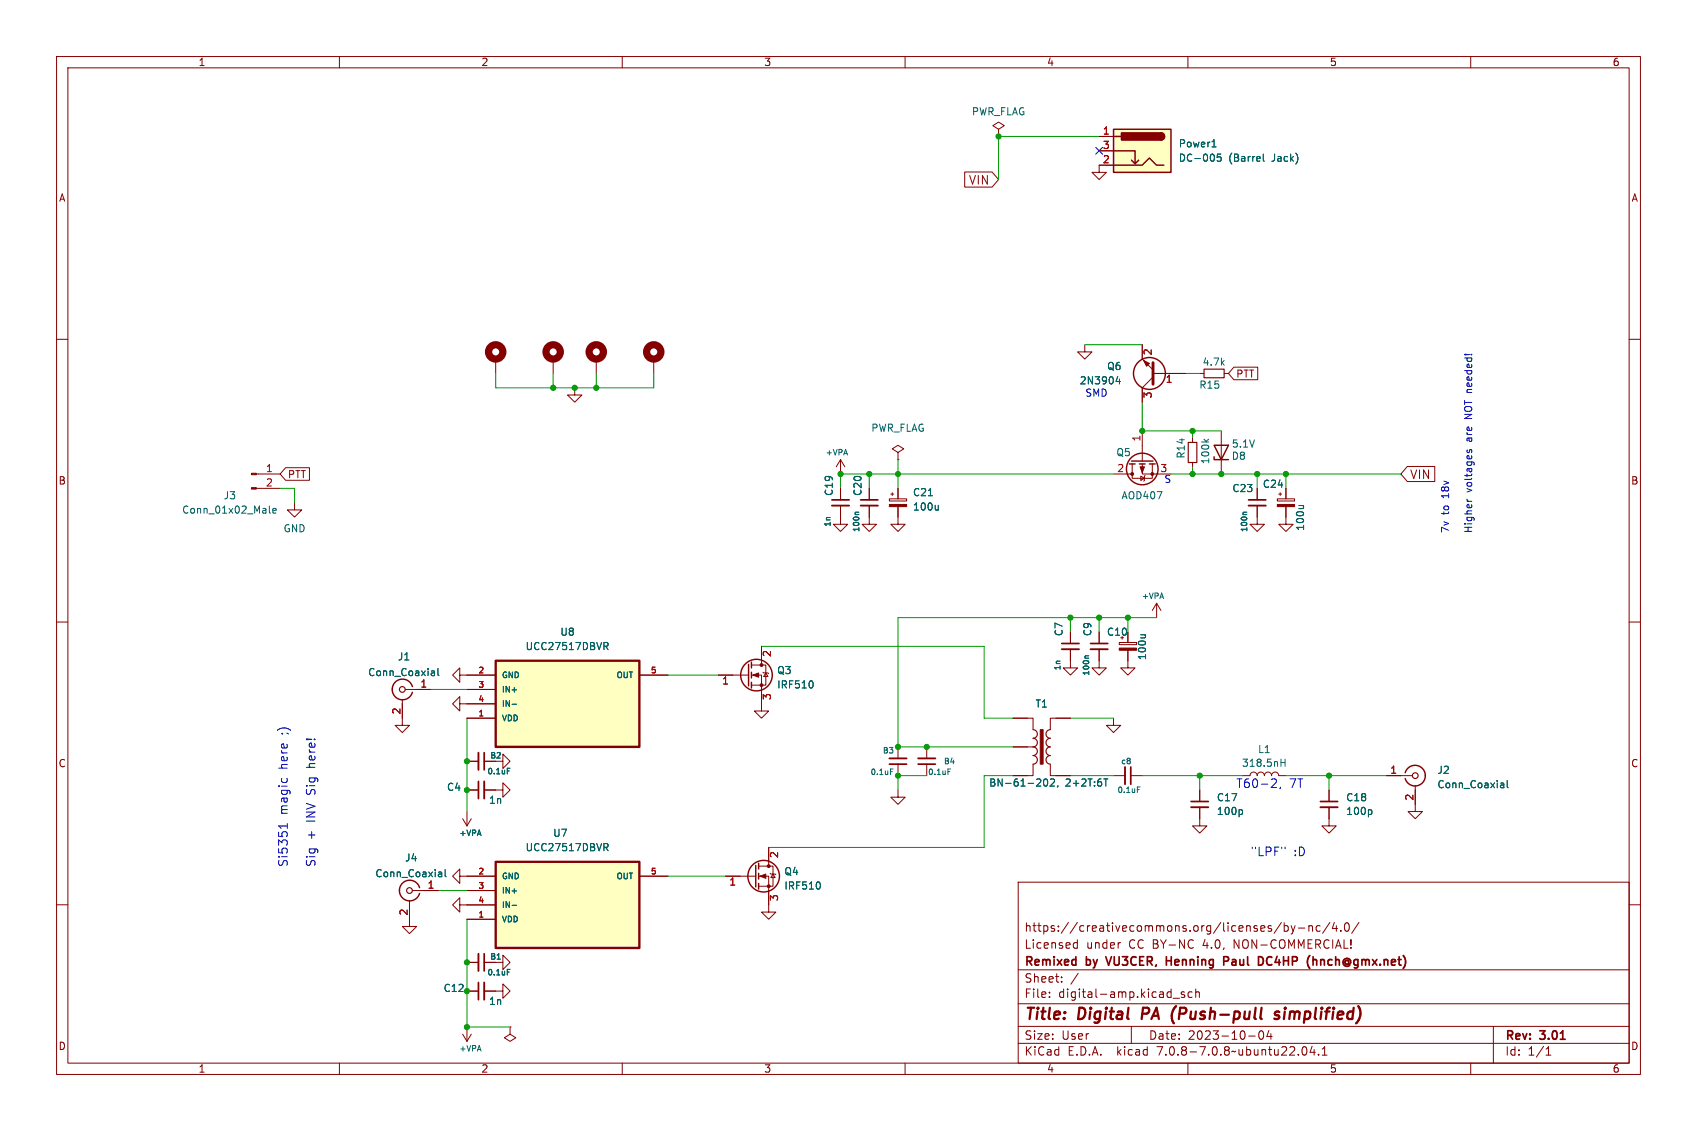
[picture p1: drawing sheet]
<svg xmlns="http://www.w3.org/2000/svg" width="300mm" height="200mm" viewBox="0 0 300 200" stroke-linecap="round" stroke-linejoin="round" font-family="sans-serif">
<g fill="none" stroke="#840000" stroke-width=".18">
<path d="M10 10h280v180h-280zM12 12h276v176h-276zM60 10v2M110 10v2M160 10v2M210 10v2M260 10v2M170.5 30.4h4.9l1.1 1.3-1.1 1.4h-4.9zM176.5 22.9l1-.7-1-.6-1 .6 1 .7v1.2M176.5 24.1h.1M194.3 24.1h2.5M194.3 26.7h2.5"/>
<path d="M196.8 29.2h-2.5v1.3h1.3l-1.3 1.2-1.3-1.2h1.3M10 60h2M288 60h2M87.6 63.5v2.5M97.8 63.5v2.5M101.6 68.6v1.2h1.3l-1.3 1.3-1.3-1.3h1.3M105.4 63.5v2.5M115.6 63.5v2.5M191.8 61v1.2h1.2l-1.2 1.3-1.3-1.3h1.3M201.9 61v2.5l1.9 1.9M201.9 76.2v5.3M203.8 66h5.7"/>
<path d="M203.8 66.7l-1.9 1.9v2.5M210.8 77.5v.7M212.1 66h.8M215.9 76.2v7.6M216.4 66h.8M218.1 64.9h4.2v2.3h-4.2l-.9-1.2zM45.3 86.4h4.2M45.3 83.8h4.2M50.5 82.7h4.2v2.2h-4.2l-1-1.1zM52.1 88.9v1.3h1.2l-1.2 1.2-1.3-1.2h1.3M148.6 89.4v3.3h1.3l-1.3 1.3-1.3-1.3h1.3M148.6 81.3v2.5"/>
<path d="M148.6 86.4v2M148.6 81.3l-.8 1.2M148.6 81.3l.8 1.2M153.7 89.4v3.3h1.2l-1.2 1.3-1.3-1.3h1.3M153.7 86.4v2M157.2 88.2h3.1v.4h-3.1zM157.5 87.4h.5M157.7 87.1v.5M158.7 89.6v3.1h1.3l-1.3 1.3-1.2-1.3h1.2M158.7 80l1.1-.6-1.1-.7-1 .7 1 .6v1.3M158.7 81.3h.1M158.7 86.4v1.8"/>
<path d="M196.8 83.8h3.4M200.2 82v2.6h3.5v-2.6M201.7 84.2l.6 .4-.6 .4zM201.9 82v1.8h5.1M202.4 84.1l-.1 .1v.8l-.1 .1M210.8 81.8v.7M222.2 89.4v3.3h1.3l-1.3 1.3-1.2-1.3h1.2M222.2 86.4v2M225.8 88.2h3.1v.4h-3.1zM226.1 87.4h.5M226.3 87.1v.5M227.3 89.6v3.1h1.3l-1.3 1.3-1.2-1.3h1.2"/>
<path d="M227.3 86.4v1.8M248.8 82.5h4.8v2.7h-4.8l-1.2-1.4zM10 110h2M81.3 119.4v-1.3l-1.3 1.3 1.3 1.2v-1.2h6.3M113 119.4h5.1M127 119.4h5.3M132.8 119.4h1.8v6.3h1.3l-1.3 1.3-1.3-1.3h1.3M132.8 117.6h2.6v3.6h-2.6M134.6 114.3v3.3M134.9 118.9l.1 .1h.8l.1 .1M135.4 119l.4 .6h-.8zM189.2 114.8v3.3h1.3l-1.3 1.3-1.2-1.3h1.2"/>
<path d="M189.2 111.8v2M194.3 114.8v3.3h1.3l-1.3 1.3-1.3-1.3h1.3M194.3 111.8v2M197.9 113.6h3v.4h-3zM199.4 115v3.1h1.3l-1.3 1.3-1.3-1.3h1.3M199.4 111.8v1.8M204.5 106.7l-.8 1.2M204.5 106.7v2.5M204.5 106.7l.7 1.2M288 110h2M71.1 123.7v4.6h1.3l-1.3 1.2-1.3-1.2h1.3M71.6 121.9h4.6"/>
<path d="M81.3 124.5v-1.3l-1.3 1.3 1.3 1.2v-1.2h6.3M82.5 127h5.1M82.5 121.9h5.1M82.5 139.7h2.1M82.5 134.6h2.1M85.6 134.6h3.3v-1.3l1.3 1.3-1.3 1.3v-1.3M85.6 139.7h3.3v-1.3l1.3 1.3-1.3 1.3v-1.3M158.7 139.7v1.3h1.3l-1.3 1.2-1.2-1.2h1.2M158.7 132.1v2M158.7 135.1v2.1M163.8 132.1v2M163.8 135.1v2.1"/>
<path d="M179.1 127h3.5v2M179.1 132.1h2.5M182.6 135.1v2.1h-3.5M185.7 135.1v2.1h3.5M189.2 127h-3.5v2M196.8 127v1.3h1.3l-1.3 1.2-1.2-1.2h1.2M196.8 137.2h2.1M199.9 137.2h2M212.1 139.7v2M219.7 137.2h1.3a.64 .64 0 0 1 .6-.7 .64 .64 0 0 1 .6 .7 .64 .64 0 0 1 .7-.7 .64 .64 0 0 1 .6 .7 .64 .64 0 0 1 .7-.7 .64 .64 0 0 1 .6 .7 .64 .64 0 0 1 .6-.7 .64 .64 0 0 1 .7 .7h1.2M234.9 139.7v2M245.1 137.2h4.6"/>
<path d="M250.2 138.9v4.6h1.3l-1.3 1.3-1.3-1.3h1.3M10 160h2M72.4 159.3v4.5h1.3l-1.3 1.3-1.3-1.3h1.3M72.9 157.5h4.6M81.3 154.9v-1.2l-1.3 1.2 1.3 1.3v-1.3h6.3M81.8 144.8l.7 1.2M82.5 143.5v2.5M82.5 157.5h5.1M83.3 144.8l-.8 1.2M113 154.9h5.1M128.3 154.9h5.3M134.1 154.9h1.8v6.4h1.3l-1.3 1.3-1.3-1.3h1.3"/>
<path d="M134.1 153.2h2.6v3.5h-2.6M135.9 149.9v3.3M136.1 154.4l.2 .2h.7l.2 .1M136.7 154.6l.3 .6h-.7zM180 156h108v32h-108zM212.1 142.7v3.3h1.3l-1.3 1.3-1.3-1.3h1.3M234.9 142.7v3.3h1.3l-1.3 1.3-1.2-1.3h1.2M288 160h2M81.3 160v-1.3l-1.3 1.3 1.3 1.3v-1.3h6.3M82.5 162.6h5.1M82.5 175.3h2.1M82.5 170.2h2.1"/>
<path d="M85.6 175.3h3.3v-1.3l1.3 1.3-1.3 1.2v-1.2M85.6 170.2h3.3v-1.3l1.3 1.3-1.3 1.2v-1.2M180 177.5h108M180 171.5h108M185.5 176.2v.2M185.5 175.5v.1M187.7 173.5v.2M187.7 172.8v.1M189.9 167.6h.6M189.9 166.8h.6M190.5 166.2v1.5M190.6 172.1l-1.3 1.9"/>
<path d="M198 166.7h.1M207.4 176.5h1.1M209.4 175.5l-.4-.1-.2 .2 .1 .2 .5 .2v.3h-.6M210.7 175.5l-.4-.1-.3 .3v.4l.2 .2h.5M211.4 175.5l.2-.1 .4 .1v.9M211.4 174.9v1.5M226.5 163.1l-1.3 1.9M227 163.2v1.5M227 163.8l.5-.1 .2 .3v.4l-.1 .2h-.6M228.2 163.7l.4 1M228.6 164.7l-.1 .3-.3 .2M229 163.7l-.4 1"/>
<path d="M229.5 164.1h1.2M231.4 163.8l.2-.1 .4 .1v.9M231.4 163.7v1M233.4 163.8l-.4-.1-.3 .3v.4l.1 .2h.6M235.1 163.1l-1.3 1.9M235.9 163.1l-.4 1.1h1M236.2 163.7v1M237 164.5v.2M237.8 163.3l.2-.1a.81 .81 0 0 1 .6 .6 .81 .81 0 0 1-.3 .8l-.1 .1a.81 .81 0 0 1-.4-1.4zM240.2 163.1l-1.2 1.9M60 188v2M81.8 182.9l.7 1.2"/>
<path d="M82.5 181.6v2.5M83.3 182.9l-.8 1.2M90.2 181.6v1.3l1 .6-1 .6-1-.6 1-.6M90.2 181.6h.1M110 188v2M160 188v2M180 184.5h108M180 181.5h108M200 181.5v3M210 188v2M220.7 183.2h1.2M222.7 182.4a.81 .81 0 0 0 .3 1.4l.2-.2 .2-.4-.2-.8"/>
<path d="M224.3 182.2l-.3 1.1h.9M224.7 182.8v1M230.3 185.2l.2-.1a.81 .81 0 0 1 .6 .6 .81 .81 0 0 1-.3 .8l-.1 .1a.81 .81 0 0 1-.4-1.4zM232 185l-.4 1.1h.9M232.3 185.6v1M233.1 186.4v.2M233.7 186.6h.9M233.7 185.5l.5-.4v1.5M260 188v2M264 181.5v6.5M273.3 186.6h.9M273.3 185.5l.4-.4v1.5"/>
</g>
<path d="M202.1 178.2l-.3 2M207.9 177.9l-.4 .6M226.2 179a.49 .49 0 0 0-.8 .3v.1l.5 .1 .3 .3-.2 .3-.2 .1-.5-.1M227.1 178.9l-.1 1.3M207.5 180.9v.1" fill="none" stroke="#840000" stroke-width=".4"/>
<g fill="none" stroke="#840000" stroke-width=".3">
<path d="M147.1 88.4h3M152.1 88.4h3.1M220.7 88.4h3.1M187.7 113.8h3.1M192.8 113.8h3M84.6 138.2v3M85.6 133.1v3M157.2 135.1h3.1M162.3 135.1h3.1M199.9 135.6v3.1M210.6 141.7h3M233.4 141.7h3.1"/>
<path d="M84.6 173.7v3.1M85.6 168.7v3M195.5 169.2l.5 1.5M206.2 169.2v1.5M206.2 169.9h.9M216.3 169.2h.6l.3 .3-.1 .4-.8 .1M223.1 169.2l.2 .6v.5l-.2 .3M224.4 169.2a.81 .81 0 0 0-.5 .7 .81 .81 0 0 0 .5 .8M232.6 169.7l.2 .2v.8M233.5 169.7v1M233.6 169.7l-.1 .1"/>
</g>
<g fill="none" stroke="#840000" stroke-width="1.3">
<circle cx="87.6" cy="62.2" r="1.27"/>
<circle cx="97.8" cy="62.2" r="1.27"/>
<circle cx="105.4" cy="62.2" r="1.27"/>
<circle cx="115.6" cy="62.2" r="1.27"/>
</g>
<g fill="none" stroke="#840000" stroke-width=".33">
<path d="M147.1 89.4h3M152.1 89.4h3.1M220.7 89.4h3.1M187.7 114.8h3.1M192.8 114.8h3M84.6 133.1v3M85.6 138.2v3M157.2 134.1h3.1M162.3 134.1h3.1M198.9 135.6v3.1M210.6 142.7h3M233.4 142.7h3.1"/>
<path d="M84.6 168.7v3M85.6 173.7v3.1"/>
</g>
<g fill="none" stroke="#006464" stroke-width=".18">
<path d="M214.3 26h.7M214.5 24.9l.1-.2v1.3M215.8 27.2h-.6v.7l.1-.2 .5 .1 .1 .2-.1 .4-.2 .1-.4-.1M223.3 27.2v1.1l.2 .2M197.6 66.6l-.3 .9h.8M197.9 67v.9M212.8 77.7l.5 .5M213.7 77.7l-.5 .3M47.6 89.5v1.1l.2 .1M48.2 90.3l.6-.1v-.2l-.4-.1-.2 .2 .1 .6h.5M151.8 90.6h-.5l-.1 .3M164.1 87.7h.7"/>
<path d="M165.9 89.4v.8M165.9 90.1l-.2 .1M220.4 90.6h-.5l-.1 .3M229.6 89.4h.8M230.3 89.4l.1 .2M76.4 118.6l.4 .1v.8M76.8 119.4l-.4 .1M76.8 118.9l-.4 .1M77.4 118.2v1.1l.2 .2M106.8 113.6h.5l.2 .3-.1 .3-.6 .1M107.1 114.3l.4 .6M192.5 116h-.5l-.2 .3"/>
<path d="M201.7 112.3h.8M202.4 112.3l.1 .1M89.7 135.9h.5M90.5 124.5h.8M143.6 120.5l.1 .4-.1 .6M157.4 136h.5M167.6 136h.4M184.7 137.8l.1-.1a.68 .68 0 0 1 .4 .7 .68 .68 0 0 1-.4 .6 .84 .84 0 0 1-.1-1.2zM185.7 137.9l.5-.2 .2 .4-.8 .9h.8M187 138.9l-.1 .3M195.1 137.7h.8M201.1 139.2h.4"/>
<path d="M226.5 134.8h.7M227.2 134.2v1.3M265.4 138.5h.3l.1 .1v.7M265.8 139.2l-.4 .1M265.8 138.8h-.4M266.4 138v1.1l.2 .2M77.7 154.2l.3 .1 .1 .7M78.1 155h-.4M78.1 154.5l-.4 .1M78.7 153.8v1.1l.2 .1M106.8 149.2h.5l.2 .2-.1 .4h-.6M107.1 149.8l.4 .6"/>
<path d="M144.9 156.1l.1 .3-.1 .7M219.4 143.2l.3 .2v.4l-.3 .2M242.3 143.2l.2 .2v.4l-.2 .2M89.7 171.4h.5M90.5 160.1h.8"/>
</g>
<g fill="#840000" stroke="#840000" stroke-width=".18">
<path d="M225.8 89.2h3.1v.4h-3.1z"/>
<path d="M197.9 114.6h3v.4h-3z"/>
<path d="M183.9 129h.5v6.1h-.5z"/>
<path d="M181.6 132.1h1z"/>
<path d="M44.4 86.2h.9v.3h-.9z"/>
<path d="M44.4 83.7h.9v.2h-.9z"/>
<path d="M134.4 154.9l1-.3v.7z"/>
<path d="M201.5 82.5h.8l-.4 1.1z"/>
<path d="M133.1 119.4l1-.4v.8z"/>
<path d="M157.2 89.2h3.1v.4h-3.1z"/>
<path d="M202.2 63.8l1 .5-.5 .5z"/>
<circle cx="135.9" cy="156.7" r=".25"/>
<circle cx="135.9" cy="153.2" r=".25"/>
<circle cx="203.7" cy="83.8" r=".25"/>
<circle cx="200.2" cy="83.8" r=".25"/>
<circle cx="134.6" cy="121.2" r=".25"/>
<circle cx="134.6" cy="117.6" r=".25"/>
</g>
<g fill="none" stroke="#840000" stroke-width=".2">
<path d="M210.1 78.2h1.5v3.6h-1.5zM212.9 65.3h3.5v1.5h-3.5zM182.6 129a.76 .76 0 0 1 .8 .8 .76 .76 0 0 1-.8 .8 .76 .76 0 0 1 .8 .7 .76 .76 0 0 1-.8 .8 .76 .76 0 0 1 .8 .7 .76 .76 0 0 1-.8 .8 .76 .76 0 0 1 .8 .8 .76 .76 0 0 1-.8 .7M185.7 129a.76 .76 0 0 0-.8 .8 .76 .76 0 0 0 .8 .8 .76 .76 0 0 0-.8 .7 .76 .76 0 0 0 .8 .8 .76 .76 0 0 0-.8 .7 .76 .76 0 0 0 .8 .8 .76 .76 0 0 0-.8 .8 .76 .76 0 0 0 .8 .7"/>
<circle cx="71.1" cy="121.9" r=".51"/>
<circle cx="250.2" cy="137.2" r=".51"/>
<circle cx="72.4" cy="157.5" r=".51"/>
</g>
<g fill="none" stroke="#840000" stroke-width=".25">
<path d="M196.8 22.9h10.2v7.6h-10.2zM196.8 26.7h3.9v2.3l.6-.7M196.8 29.2h5.1l1.3-1.3 1.3 1.3h1.2M196.8 24.1h1.3M200 28.3l.7 .7M205.2 23.5a.64 .64 0 0 1 .7 .6 .64 .64 0 0 1-.7 .7M214.6 78.7h2.6l-1.3 2.6zM199.6 82h1.1M200 81.5h3.8M201.4 82h1M203.2 82h1M214.6 80.8v.5h2.6"/>
<path d="M132.3 117.5v3.8M132.8 117.1v1M132.8 118.9v1M72.9 121.4a1.81 1.81 0 0 0-2.8-1 1.81 1.81 0 0 0 0 3 1.81 1.81 0 0 0 2.8-1M132.8 120.6v1.1M248.4 136.7a1.81 1.81 0 0 1 2.8-1 1.81 1.81 0 0 1 0 2.9 1.81 1.81 0 0 1-2.8-.9M74.2 157a1.81 1.81 0 0 0-2.8-1 1.81 1.81 0 0 0 0 3 1.81 1.81 0 0 0 2.8-1M133.6 153v3.8M134.1 152.7v1M134.1 154.4v1M134.1 156.2v1"/>
<circle cx="203.2" cy="66" r="2.82"/>
<circle cx="201.9" cy="82.9" r="2.79"/>
<circle cx="133.7" cy="119.4" r="2.79"/>
<circle cx="135" cy="154.9" r="2.79"/>
</g>
<g fill="#ffffc2" stroke="#ffffc2" stroke-width=".18">
<path d="M87.6 116.8h25.4v15.3h-25.4z"/>
<path d="M196.8 22.9h10.2v7.6h-10.2z"/>
<path d="M87.6 152.4h25.4v15.2h-25.4z"/>
</g>
<path d="M87.6 116.8h25.4v15.3h-25.4zM87.6 152.4h25.4v15.2h-25.4z" fill="none" stroke="#840000" stroke-width=".41"/>
<g fill="#840000" stroke="#840000" stroke-width=".25">
<path d="M205.2 23.5a.64 .64 0 0 1 .7 .6 .64 .64 0 0 1-.7 .7z"/>
<path d="M198.2 23.5h7v1.3h-7z"/>
</g>
<path d="M203.8 64.1v3.8" fill="none" stroke="#840000" stroke-width=".51"/>
<path d="M259.4 79.6v.4M259.7 80l.1-.4 .2-.1 .2 .2-.1 .4M259.3 88.3l.2 .3M49.8 137.6v.2M50.7 137.6l.1 .2M225 137.7l.5 .1 .2 .4-1 1.1h1M226.4 139.2l-.2 .3M50.8 145.6v.9M50.8 146.1h-1.5l.4 .4M227.2 149.8v.3" fill="none" stroke="#0000c2" stroke-width=".18"/>
<g fill="none" stroke="#009600" stroke-width=".18">
<path d="M194.3 24.1h-17.8v7.6M87.6 66v2.6h28v-2.6M97.8 66v2.6M105.4 66v2.6M191.8 61h10.1M201.9 71.1v5.1h14M209.5 66h2.6M210.8 76.2v1.3M49.5 86.4h2.6v2.5M153.7 83.8v2.6M158.7 81.3v5.1M196.8 83.8h-48.2v2.6"/>
<path d="M207 83.8h40.6M210.8 82.5v1.3M222.2 83.8v2.6M227.3 83.8v2.6M118.1 119.4h8.9M134.6 114.3h39.4v12.7h5.1M189.2 109.2v2.6M194.3 109.2v2.6M199.4 109.2v2.6M204.5 109.2h-45.8v22.9h20.4M76.2 121.9h6.3M82.5 127v16.5"/>
<path d="M163.8 137.2h-5.1v2.5M179.1 137.2h-5.1v12.7h-38.1M189.2 137.2h7.6M189.2 127h7.6M201.9 137.2h17.8M212.1 137.2v2.5M227.3 137.2h17.8M234.9 137.2v2.5M77.5 157.5h5M118.1 154.9h10.2M82.5 162.6v19h7.7"/>
</g>
<path d="M193.7 26.1l1.2 1.2M194.9 26.1l-1.2 1.2" fill="none" stroke="#000084" stroke-width=".18"/>
<g fill="#009600" stroke="#009600" stroke-width=".18">
<circle cx="158.7" cy="132.1" r=".46"/>
<circle cx="105.4" cy="68.6" r=".46"/>
<circle cx="163.8" cy="132.1" r=".46"/>
<circle cx="158.7" cy="137.2" r=".46"/>
<circle cx="148.6" cy="83.8" r=".46"/>
<circle cx="153.7" cy="83.8" r=".46"/>
<circle cx="215.9" cy="83.8" r=".46"/>
<circle cx="201.9" cy="76.2" r=".46"/>
<circle cx="210.8" cy="83.8" r=".46"/>
<circle cx="210.8" cy="76.2" r=".46"/>
<circle cx="222.2" cy="83.8" r=".46"/>
<circle cx="227.3" cy="83.8" r=".46"/>
<circle cx="176.5" cy="24.1" r=".46"/>
<circle cx="97.8" cy="68.6" r=".46"/>
<circle cx="101.6" cy="68.6" r=".46"/>
<circle cx="158.7" cy="83.8" r=".46"/>
<circle cx="189.2" cy="109.2" r=".46"/>
<circle cx="194.3" cy="109.2" r=".46"/>
<circle cx="199.4" cy="109.2" r=".46"/>
<circle cx="234.9" cy="137.2" r=".46"/>
<circle cx="212.1" cy="137.2" r=".46"/>
<circle cx="82.5" cy="181.6" r=".46"/>
<circle cx="82.5" cy="134.6" r=".46"/>
<circle cx="82.5" cy="139.7" r=".46"/>
<circle cx="82.5" cy="175.3" r=".46"/>
<circle cx="82.5" cy="170.2" r=".46"/>
</g>
<g font-size="2.8" fill="#840000">
<text x="181" y="180.9">Title:</text>
<text x="190.7" y="180.9">Digital</text>
<text x="202.7" y="180.9">PA</text>
<text x="208.7" y="180.9">(Push-pull</text>
<text x="227.8" y="180.9">simplified)</text>
</g>
<g font-size="2.1" fill="#840000">
<text x="171.2" y="32.8">VIN</text>
<text x="249.2" y="84.9">VIN</text>
<text x="181" y="168">Licensed</text>
<text x="181" y="165">https://creativecommons.org/licenses/by-nc/4.0/</text>
<text x="192" y="168">under</text>
<text x="199.6" y="168">CC BY-NC</text>
<text x="212.9" y="168">4.0,</text>
<text x="218.5" y="168">NON-COMMERCIAL!</text>
<text x="181" y="174">Sheet:</text>
<text x="181" y="171.2">Remixed</text>
<text x="192.1" y="171.2">by</text>
<text x="196.3" y="171.2">VU3CER,</text>
<text x="207.4" y="171.2">Henning</text>
<text x="218.2" y="171.2">Paul</text>
<text x="224.9" y="171.2">DC4HP</text>
<text x="234.2" y="171.2">(hnch@gmx.net)</text>
<text x="181" y="176.7">File:</text>
<text x="187.1" y="176.7">digital-amp.kicad_sch</text>
<text x="181" y="184.1">Size:</text>
<text x="187.7" y="184.1">User</text>
<text x="203" y="184.1">Date:</text>
<text x="210" y="184.1">2023-10-04</text>
<text x="266" y="184.3">Rev:</text>
<text x="272.4" y="184.3">3.01</text>
<text x="181" y="186.9">KiCad</text>
<text x="188.7" y="186.9">E.D.A.</text>
<text x="197.6" y="186.9">kicad</text>
<text x="204.8" y="186.9">7.0.8-7.0.8~ubuntu22.04.1</text>
<text x="266" y="186.9">Id:</text>
<text x="270.1" y="186.9">1/1</text>
</g>
<g font-size="2.1" fill="#0000c2">
<text x="51" y="129.7" transform="rotate(-90 51 129.7)">;)</text>
<text x="51" y="136" transform="rotate(-90 51 136)">here</text>
<text x="55.9" y="135.5" transform="rotate(-90 55.9 135.5)">here!</text>
<text x="218.4" y="139.5">T60-2,</text>
<text x="227.9" y="139.5">7T</text>
<text x="51" y="144.1" transform="rotate(-90 51 144.1)">magic</text>
<text x="55.9" y="148.6" transform="rotate(-90 55.9 148.6)">+</text>
<text x="55.9" y="145.3" transform="rotate(-90 55.9 145.3)">INV Sig</text>
<text x="51" y="153.4" transform="rotate(-90 51 153.4)">Si5351</text>
<text x="55.9" y="153.4" transform="rotate(-90 55.9 153.4)">Sig</text>
<text x="221" y="151.5">&quot;LPF&quot;</text>
<text x="228.7" y="151.5">:D</text>
</g>
<g font-size="1.8" fill="#840000">
<text x="35" y="11.9">1</text>
<text x="85" y="11.9">2</text>
<text x="135" y="11.9">3</text>
<text x="185" y="11.9">4</text>
<text x="235" y="11.9">5</text>
<text x="285" y="11.9">6</text>
<text x="10.3" y="35.9">A</text>
<text x="288.3" y="35.9">A</text>
<text x="218.4" y="67">PTT</text>
<text x="10.3" y="85.9">B</text>
<text x="50.8" y="84.8">PTT</text>
<text x="288.3" y="85.9">B</text>
<text x="10.3" y="135.9">C</text>
<text x="288.3" y="135.9">C</text>
<text x="10.3" y="185.9">D</text>
<text x="288.3" y="185.9">D</text>
<text x="35" y="189.9">1</text>
<text x="85" y="189.9">2</text>
<text x="135" y="189.9">3</text>
<text x="185" y="189.9">4</text>
<text x="235" y="189.9">5</text>
<text x="285" y="189.9">6</text>
</g>
<g font-size="1.8" fill="#006464">
<text x="171.7" y="20.6">PWR_FLAG</text>
<text x="208.3" y="26.3">Power1</text>
<text x="208.3" y="28.8">DC-005</text>
<text x="217.2" y="28.8">(Barrel</text>
<text x="225" y="28.8">Jack)</text>
<text x="195.6" y="65.6">Q6</text>
<text x="212.5" y="64.9">4.7k</text>
<text x="190.8" y="68.2">2N3904</text>
<text x="211.9" y="68.9">R15</text>
<text x="153.9" y="76.6">PWR_FLAG</text>
<text x="197.3" y="80.9">Q5</text>
<text x="209.7" y="81.2" transform="rotate(-90 209.7 81.2)">R14</text>
<text x="214" y="82.2" transform="rotate(-90 214 82.2)">100k</text>
<text x="217.7" y="81.5">D8</text>
<text x="217.7" y="79.3">5.1V</text>
<text x="39.4" y="88.5">J3</text>
<text x="147.4" y="87.8" transform="rotate(-90 147.4 87.8)">C19</text>
<text x="152.5" y="87.8" transform="rotate(-90 152.5 87.8)">C20</text>
<text x="161.3" y="87.9">C21</text>
<text x="198.2" y="88.5">AOD407</text>
<text x="217.8" y="87.2">C23</text>
<text x="223.1" y="86.5">C24</text>
<text x="32.1" y="91">Conn_01x02_Male</text>
<text x="50" y="94.3">GND</text>
<text x="161.3" y="90.5">100u</text>
<text x="230.7" y="94" transform="rotate(-90 230.7 94)">100u</text>
<text x="99" y="112.6">U8</text>
<text x="188.1" y="112.6" transform="rotate(-90 188.1 112.6)">C7</text>
<text x="193.1" y="112.6" transform="rotate(-90 193.1 112.6)">C9</text>
<text x="195.6" y="112.6">C10</text>
<text x="65" y="119.8">Conn_Coaxial</text>
<text x="70.2" y="117">J1</text>
<text x="92.8" y="115.2">UCC27517DBVR</text>
<text x="137.3" y="119.4">Q3</text>
<text x="202.8" y="116.8" transform="rotate(-90 202.8 116.8)">100u</text>
<text x="137.3" y="121.9">IRF510</text>
<text x="183" y="125.3">T1</text>
<text x="219.5" y="135.8">318.5nH</text>
<text x="222.3" y="133.4">L1</text>
<text x="254" y="137">J2</text>
<text x="78.9" y="140.1">C4</text>
<text x="86.3" y="142.3">1n</text>
<text x="174.8" y="139.3">BN-61-202,</text>
<text x="188.3" y="139.3">2+2T:6T</text>
<text x="215" y="141.9">C17</text>
<text x="237.9" y="141.9">C18</text>
<text x="254" y="139.6">Conn_Coaxial</text>
<text x="97.7" y="148.2">U7</text>
<text x="215" y="144.3">100p</text>
<text x="237.9" y="144.3">100p</text>
<text x="66.3" y="155.3">Conn_Coaxial</text>
<text x="71.5" y="152.6">J4</text>
<text x="92.8" y="150.7">UCC27517DBVR</text>
<text x="138.6" y="155">Q4</text>
<text x="138.6" y="157.5">IRF510</text>
<text x="78.3" y="175.6">C12</text>
<text x="86.3" y="177.9">1n</text>
</g>
<g font-size="1.8" fill="#a90000">
<text x="194.9" y="23.9">1</text>
<text x="194.9" y="29">2</text>
<text x="194.9" y="26.4">3</text>
<text x="203.9" y="62.9" transform="rotate(-90 203.9 62.9)">2</text>
<text x="203.9" y="70.6" transform="rotate(-90 203.9 70.6)">3</text>
<text x="206" y="68">1</text>
<text x="46.9" y="83.6">1</text>
<text x="197.4" y="83.6">2</text>
<text x="201.7" y="78.2" transform="rotate(-90 201.7 78.2)">1</text>
<text x="46.9" y="86.1">2</text>
<text x="136.6" y="116.3" transform="rotate(-90 136.6 116.3)">2</text>
<text x="74.2" y="121.7">1</text>
<text x="127.6" y="121.4">1</text>
<text x="136.6" y="123.9" transform="rotate(-90 136.6 123.9)">3</text>
<text x="70.9" y="126.4" transform="rotate(-90 70.9 126.4)">2</text>
<text x="245.7" y="136.9">1</text>
<text x="249.9" y="141.7" transform="rotate(-90 249.9 141.7)">2</text>
<text x="137.9" y="151.8" transform="rotate(-90 137.9 151.8)">2</text>
<text x="72.1" y="162" transform="rotate(-90 72.1 162)">2</text>
<text x="75.5" y="157.2">1</text>
<text x="128.8" y="156.9">1</text>
<text x="137.9" y="159.5" transform="rotate(-90 137.9 159.5)">3</text>
</g>
<g font-size="1.8" fill="#0000c2">
<text x="191.8" y="70.2">SMD</text>
<text x="260.3" y="78" transform="rotate(-90 260.3 78)">are</text>
<text x="260.3" y="73.8" transform="rotate(-90 260.3 73.8)">NOT needed!</text>
<text x="205" y="83.6">3</text>
<text x="205.7" y="85.5">S</text>
<text x="256.3" y="88" transform="rotate(-90 256.3 88)">18v</text>
<text x="260.3" y="87.1" transform="rotate(-90 260.3 87.1)">voltages</text>
<text x="256.3" y="94.4" transform="rotate(-90 256.3 94.4)">7v</text>
<text x="256.3" y="91" transform="rotate(-90 256.3 91)">to</text>
<text x="260.3" y="94.4" transform="rotate(-90 260.3 94.4)">Higher</text>
</g>
<g font-size="1.4" fill="#006464">
<text x="145.9" y="80.7">+VPA</text>
<text x="147" y="93.3" transform="rotate(-90 147 93.3)">1n</text>
<text x="152.1" y="94.2" transform="rotate(-90 152.1 94.2)">100n</text>
<text x="220.7" y="94.2" transform="rotate(-90 220.7 94.2)">100n</text>
<text x="201.7" y="106.1">+VPA</text>
<text x="187.7" y="118.7" transform="rotate(-90 187.7 118.7)">1n</text>
<text x="192.7" y="119.6" transform="rotate(-90 192.7 119.6)">100n</text>
<text x="88.6" y="120.1">GND</text>
<text x="88.6" y="122.7">IN+</text>
<text x="88.6" y="125.2">IN-</text>
<text x="108.9" y="120.1">OUT</text>
<text x="88.6" y="127.7">VDD</text>
<text x="86.1" y="137.1">0.1uF</text>
<text x="86.6" y="134.3">B2</text>
<text x="153.8" y="137.2">0.1uF</text>
<text x="156" y="133.4">B3</text>
<text x="164" y="137.2">0.1uF</text>
<text x="166.8" y="135.3">B4</text>
<text x="198.1" y="135.3">c8</text>
<text x="197.4" y="140.4">0.1uF</text>
<text x="81.1" y="148">+VPA</text>
<text x="88.6" y="155.7">GND</text>
<text x="108.9" y="155.7">OUT</text>
<text x="88.6" y="158.2">IN+</text>
<text x="88.6" y="160.8">IN-</text>
<text x="88.6" y="163.3">VDD</text>
<text x="86.1" y="172.7">0.1uF</text>
<text x="86.6" y="169.9">B1</text>
<text x="81.1" y="186.1">+VPA</text>
</g>
<g font-size="1.4" fill="#a90000">
<text x="84.5" y="119.1">2</text>
<text x="115" y="119.1">5</text>
<text x="84.5" y="121.7">3</text>
<text x="84.5" y="124.2">4</text>
<text x="84.5" y="126.7">1</text>
<text x="84.5" y="154.7">2</text>
<text x="115" y="154.7">5</text>
<text x="84.5" y="157.2">3</text>
<text x="84.5" y="159.8">4</text>
<text x="84.5" y="162.3">1</text>
</g>
</svg>
